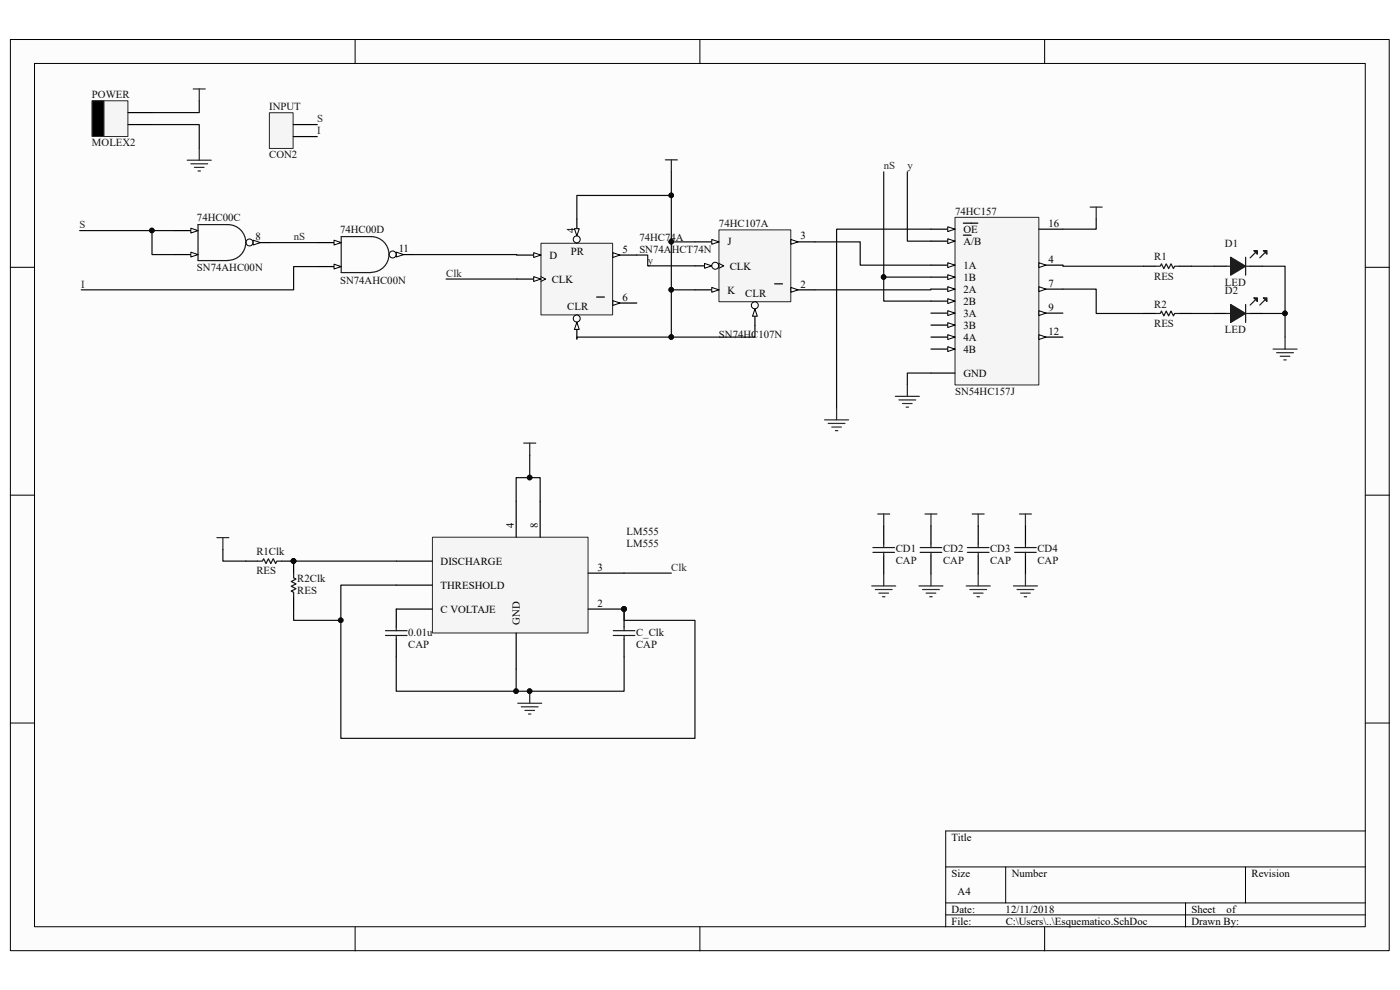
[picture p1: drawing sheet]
<svg xmlns="http://www.w3.org/2000/svg" width="297mm" height="210mm" viewBox="0 0 297 210" stroke-linecap="round" stroke-linejoin="round" font-family="sans-serif">
<path d="M2.2 8.4h292.5v193.3h-292.5z" fill="#fcfcfc"/>
<path d="M2.2 8.4h292.5v193.3h-292.5z" fill="none" stroke="#000" stroke-width=".21"/>
<path d="M7.4 13.5h282.2v183.1h-282.2z" fill="#fcfcfc"/>
<g fill="none" stroke="#000" stroke-width=".21">
<path d="M7.3 13.5h282.3v183.1h-282.3zM75.3 8.4v5.1M148.5 8.4v5.1M221.6 8.4v5.1M2.2 56.7h5.1M289.7 56.7h5.1M2.2 105h5.1M289.7 105h5.1M2.2 153.4h5.1M289.7 153.4h5.1M289.7 176.3h-89.1v20.3M75.3 196.6v5.1"/>
<path d="M148.5 196.6v5.1M200.6 183.9h89.1M200.6 191.5h89.1M200.6 194.1h89.1M213.4 183.9v7.6M221.6 196.6v5.1M251.5 191.5v5.1M264.2 183.9v7.6"/>
</g>
<path d="M52.2 51.5h5.1" fill="none" stroke="#000" stroke-width=".25"/>
<circle cx="52.9" cy="51.4" r=".74" fill="#fcfcfc" stroke="#000" stroke-width=".21"/>
<path d="M53.7 51l1.5 .5-1.5 .5z" fill="#fcfcfc"/>
<path d="M53.7 51l1.5 .5-1.5 .5z" fill="none" stroke="#000" stroke-width=".21"/>
<path d="M36.9 48.9h5.1" fill="none" stroke="#000" stroke-width=".25"/>
<path d="M40.5 48.4l1.5 .5-1.5 .5z" fill="#fcfcfc"/>
<path d="M40.5 48.4l1.5 .5-1.5 .5z" fill="none" stroke="#000" stroke-width=".21"/>
<path d="M36.9 54h5.1" fill="none" stroke="#000" stroke-width=".25"/>
<path d="M40.5 53.5l1.5 .5-1.5 .5z" fill="#fcfcfc"/>
<path d="M40.5 53.5l1.5 .5-1.5 .5z" fill="none" stroke="#000" stroke-width=".21"/>
<path d="M48.4 55.2a3.8 3.8 0 0 0 3.7-3.8 3.8 3.8 0 0 0-3.7-3.8h-6.4v7.7h6.4" fill="none" stroke="#1c1c1c" stroke-width=".25"/>
<path d="M82.6 54h5.1" fill="none" stroke="#000" stroke-width=".25"/>
<circle cx="83.3" cy="54" r=".74" fill="#fcfcfc" stroke="#000" stroke-width=".21"/>
<path d="M84.1 53.5l1.5 .5-1.5 .5z" fill="#fcfcfc"/>
<path d="M84.1 53.5l1.5 .5-1.5 .5z" fill="none" stroke="#000" stroke-width=".21"/>
<path d="M67.3 51.5h5.1" fill="none" stroke="#000" stroke-width=".25"/>
<path d="M70.9 51l1.5 .5-1.5 .5z" fill="#fcfcfc"/>
<path d="M70.9 51l1.5 .5-1.5 .5z" fill="none" stroke="#000" stroke-width=".21"/>
<path d="M67.3 56.6h5.1" fill="none" stroke="#000" stroke-width=".25"/>
<path d="M70.9 56l1.5 .6-1.5 .5z" fill="#fcfcfc"/>
<path d="M70.9 56l1.5 .6-1.5 .5z" fill="none" stroke="#000" stroke-width=".21"/>
<path d="M78.8 57.8a3.8 3.8 0 0 0 3.7-3.8 3.8 3.8 0 0 0-3.7-3.8h-6.4v7.6h6.4" fill="none" stroke="#1c1c1c" stroke-width=".25"/>
<path d="M152.6 48.8h15.2v15.2h-15.2z" fill="#f5f5f5"/>
<path d="M152.5 48.8h15.3v15.2h-15.3z" fill="none" stroke="#262626" stroke-width=".21"/>
<path d="M147.4 51.3h5.1" fill="none" stroke="#000" stroke-width=".25"/>
<path d="M151 50.8l1.5 .5-1.5 .5z" fill="#fcfcfc"/>
<path d="M151 50.8l1.5 .5-1.5 .5zM152.5 55.9l1 .5-1 .5" fill="none" stroke="#000" stroke-width=".21"/>
<path d="M147.4 56.4h5.1" fill="none" stroke="#000" stroke-width=".25"/>
<circle cx="151.7" cy="56.4" r=".74" fill="#fcfcfc" stroke="#000" stroke-width=".21"/>
<path d="M149.5 55.9l1.5 .5-1.5 .5z" fill="#fcfcfc"/>
<path d="M149.5 55.9l1.5 .5-1.5 .5z" fill="none" stroke="#000" stroke-width=".21"/>
<path d="M147.4 61.5h5.1" fill="none" stroke="#000" stroke-width=".25"/>
<path d="M151 61l1.5 .5-1.5 .5z" fill="#fcfcfc"/>
<path d="M151 61l1.5 .5-1.5 .5z" fill="none" stroke="#000" stroke-width=".21"/>
<path d="M160.2 64v5.1" fill="none" stroke="#000" stroke-width=".25"/>
<circle cx="160.1" cy="64.8" r=".74" fill="#fcfcfc" stroke="#000" stroke-width=".21"/>
<path d="M160.2 65.6l.5 1.5h-1.1z" fill="#fcfcfc"/>
<path d="M160.2 65.6l.5 1.5h-1.1z" fill="none" stroke="#000" stroke-width=".21"/>
<path d="M167.8 51.3h5.1" fill="none" stroke="#000" stroke-width=".25"/>
<path d="M167.8 50.8l1.5 .5-1.5 .5z" fill="#fcfcfc"/>
<path d="M167.8 50.8l1.5 .5-1.5 .5z" fill="none" stroke="#000" stroke-width=".21"/>
<path d="M167.8 61.5h5.1" fill="none" stroke="#000" stroke-width=".25"/>
<path d="M167.8 61l1.5 .5-1.5 .5z" fill="#fcfcfc"/>
<path d="M167.8 61l1.5 .5-1.5 .5z" fill="none" stroke="#000" stroke-width=".21"/>
<path d="M164.3 60.2h1.7" fill="none" stroke="#000" stroke-width=".25"/>
<path d="M114.8 51.6h15.2v15.2h-15.2z" fill="#f5f5f5"/>
<path d="M114.8 51.6h15.2v15.2h-15.2z" fill="none" stroke="#262626" stroke-width=".21"/>
<path d="M122.4 46.5v5.1" fill="none" stroke="#000" stroke-width=".25"/>
<circle cx="122.4" cy="50.8" r=".74" fill="#fcfcfc" stroke="#000" stroke-width=".21"/>
<path d="M121.9 48.5h1l-.5 1.5z" fill="#fcfcfc"/>
<path d="M114.7 58.7l1.1 .5-1.1 .5M121.9 48.5h1l-.5 1.5z" fill="none" stroke="#000" stroke-width=".21"/>
<path d="M109.7 59.2h5" fill="none" stroke="#000" stroke-width=".25"/>
<path d="M113.2 58.7l1.5 .5-1.5 .5z" fill="#fcfcfc"/>
<path d="M113.2 58.7l1.5 .5-1.5 .5z" fill="none" stroke="#000" stroke-width=".21"/>
<path d="M109.7 54.1h5" fill="none" stroke="#000" stroke-width=".25"/>
<path d="M113.2 53.6l1.5 .5-1.5 .5z" fill="#fcfcfc"/>
<path d="M113.2 53.6l1.5 .5-1.5 .5z" fill="none" stroke="#000" stroke-width=".21"/>
<path d="M122.4 66.8v5.1" fill="none" stroke="#000" stroke-width=".25"/>
<circle cx="122.4" cy="67.6" r=".74" fill="#fcfcfc" stroke="#000" stroke-width=".21"/>
<path d="M122.4 68.4l.5 1.5h-1z" fill="#fcfcfc"/>
<path d="M122.4 68.4l.5 1.5h-1z" fill="none" stroke="#000" stroke-width=".21"/>
<path d="M130 54.1h5.1" fill="none" stroke="#000" stroke-width=".25"/>
<path d="M130 53.6l1.5 .5-1.5 .5z" fill="#fcfcfc"/>
<path d="M130 53.6l1.5 .5-1.5 .5z" fill="none" stroke="#000" stroke-width=".21"/>
<path d="M130 64.3h5.1" fill="none" stroke="#000" stroke-width=".25"/>
<path d="M130 63.8l1.5 .5-1.5 .5z" fill="#fcfcfc"/>
<path d="M130 63.8l1.5 .5-1.5 .5z" fill="none" stroke="#000" stroke-width=".21"/>
<path d="M126.6 63h1.6" fill="none" stroke="#000" stroke-width=".25"/>
<path d="M202.6 46.1h17.8v35.6h-17.8z" fill="#f5f5f5"/>
<path d="M202.6 46.1h17.8v35.6h-17.8z" fill="none" stroke="#262626" stroke-width=".21"/>
<path d="M197.5 51.2h5.1" fill="none" stroke="#000" stroke-width=".25"/>
<path d="M201.1 50.6l1.5 .6-1.5 .5z" fill="#fcfcfc"/>
<path d="M201.1 50.6l1.5 .6-1.5 .5z" fill="none" stroke="#000" stroke-width=".21"/>
<path d="M197.5 56.2h5.1M204.4 49.9h1.6" fill="none" stroke="#000" stroke-width=".25"/>
<path d="M201.1 55.7l1.5 .5-1.5 .6z" fill="#fcfcfc"/>
<path d="M201.1 55.7l1.5 .5-1.5 .6z" fill="none" stroke="#000" stroke-width=".21"/>
<path d="M197.5 58.8h5.1" fill="none" stroke="#000" stroke-width=".25"/>
<path d="M201.1 58.3l1.5 .5-1.5 .5z" fill="#fcfcfc"/>
<path d="M201.1 58.3l1.5 .5-1.5 .5z" fill="none" stroke="#000" stroke-width=".21"/>
<path d="M220.4 56.2h5.1" fill="none" stroke="#000" stroke-width=".25"/>
<path d="M220.4 55.7l1.5 .5-1.5 .6z" fill="#fcfcfc"/>
<path d="M220.4 55.7l1.5 .5-1.5 .6z" fill="none" stroke="#000" stroke-width=".21"/>
<path d="M197.5 61.3h5.1" fill="none" stroke="#000" stroke-width=".25"/>
<path d="M201.1 60.8l1.5 .5-1.5 .5z" fill="#fcfcfc"/>
<path d="M201.1 60.8l1.5 .5-1.5 .5z" fill="none" stroke="#000" stroke-width=".21"/>
<path d="M197.5 63.9h5.1" fill="none" stroke="#000" stroke-width=".25"/>
<path d="M201.1 63.4l1.5 .5-1.5 .5z" fill="#fcfcfc"/>
<path d="M201.1 63.4l1.5 .5-1.5 .5z" fill="none" stroke="#000" stroke-width=".21"/>
<path d="M220.4 61.3h5.1" fill="none" stroke="#000" stroke-width=".25"/>
<path d="M220.4 60.8l1.5 .5-1.5 .5z" fill="#fcfcfc"/>
<path d="M220.4 60.8l1.5 .5-1.5 .5z" fill="none" stroke="#000" stroke-width=".21"/>
<path d="M197.5 79.1h5.1M220.4 66.4h5.1" fill="none" stroke="#000" stroke-width=".25"/>
<path d="M220.4 65.9l1.5 .5-1.5 .5z" fill="#fcfcfc"/>
<path d="M220.4 65.9l1.5 .5-1.5 .5z" fill="none" stroke="#000" stroke-width=".21"/>
<path d="M197.5 69h5.1" fill="none" stroke="#000" stroke-width=".25"/>
<path d="M201.1 68.5l1.5 .5-1.5 .5z" fill="#fcfcfc"/>
<path d="M201.1 68.5l1.5 .5-1.5 .5z" fill="none" stroke="#000" stroke-width=".21"/>
<path d="M197.5 66.4h5.1" fill="none" stroke="#000" stroke-width=".25"/>
<path d="M201.1 65.9l1.5 .5-1.5 .5z" fill="#fcfcfc"/>
<path d="M201.1 65.9l1.5 .5-1.5 .5z" fill="none" stroke="#000" stroke-width=".21"/>
<path d="M220.4 71.5h5.1" fill="none" stroke="#000" stroke-width=".25"/>
<path d="M220.4 71l1.5 .5-1.5 .5z" fill="#fcfcfc"/>
<path d="M220.4 71l1.5 .5-1.5 .5z" fill="none" stroke="#000" stroke-width=".21"/>
<path d="M197.5 74.1h5.1" fill="none" stroke="#000" stroke-width=".25"/>
<path d="M201.1 73.5l1.5 .6-1.5 .5z" fill="#fcfcfc"/>
<path d="M201.1 73.5l1.5 .6-1.5 .5z" fill="none" stroke="#000" stroke-width=".21"/>
<path d="M197.5 71.5h5.1" fill="none" stroke="#000" stroke-width=".25"/>
<path d="M201.1 71l1.5 .5-1.5 .5z" fill="#fcfcfc"/>
<path d="M201.1 71l1.5 .5-1.5 .5z" fill="none" stroke="#000" stroke-width=".21"/>
<path d="M197.5 48.6h5.1" fill="none" stroke="#000" stroke-width=".25"/>
<path d="M201.1 48.1l1.5 .5-1.5 .5z" fill="#fcfcfc"/>
<path d="M201.1 48.1l1.5 .5-1.5 .5z" fill="none" stroke="#000" stroke-width=".21"/>
<path d="M204.4 47.3h3M220.4 48.6h5.1M242.6 56.5h2.5M250.2 56.5h2.6M257.6 56.5h2.5M265.2 56.5h2.6M242.6 66.5h2.5M250.2 66.5h2.6" fill="none" stroke="#000" stroke-width=".25"/>
<path d="M245.1 56.5h1l.3-.5 .5 1 .5-1 .5 1 .5-1 .5 1 .3-.5h1M264.3 54.6v3.8M245.1 66.5h1l.3-.5 .5 1 .5-1 .5 1 .5-1 .5 1 .3-.5h1" fill="none" stroke="#1c1c1c" stroke-width=".25"/>
<path d="M270.1 74.1h5.1M270.8 74.8h3.6M271.6 75.6h2M272.4 76.3h.5M272.6 71.5v2.6" fill="none" stroke="#262626" stroke-width=".25"/>
<path d="M261.1 54.6l3.2 1.9-3.2 1.9z" fill="#1c1c1c"/>
<path d="M260.1 56.5h1M261.1 54.6l3.2 1.9-3.2 1.9zM264.3 56.5h.9M266.2 53.7l-1 1M268.3 53.7l-1 1" fill="none" stroke="#1c1c1c" stroke-width=".25"/>
<path d="M268 53.2h.8v.7z" fill="#1c1c1c"/>
<path d="M268 53.2h.8v.7z" fill="none" stroke="#1c1c1c" stroke-width=".25"/>
<path d="M266 53.2h.8v.7z" fill="#1c1c1c"/>
<path d="M266 53.2h.8v.7zM264.3 64.6v3.8" fill="none" stroke="#1c1c1c" stroke-width=".25"/>
<path d="M257.6 66.5h2.5M265.2 66.5h2.6" fill="none" stroke="#000" stroke-width=".25"/>
<path d="M261.1 64.6l3.2 1.9-3.2 1.9z" fill="#1c1c1c"/>
<path d="M260.1 66.5h1M261.1 64.6l3.2 1.9-3.2 1.9zM264.3 66.5h.9M266.2 63.7l-1 1M268.3 63.7l-1 1" fill="none" stroke="#1c1c1c" stroke-width=".25"/>
<path d="M268 63.2h.8v.8z" fill="#1c1c1c"/>
<path d="M268 63.2h.8v.8z" fill="none" stroke="#1c1c1c" stroke-width=".25"/>
<path d="M266 63.2h.8v.8z" fill="#1c1c1c"/>
<path d="M266 63.2h.8v.8z" fill="none" stroke="#1c1c1c" stroke-width=".25"/>
<path d="M19.6 21.4h7.5v7.6h-7.5z" fill="#f5f5f5"/>
<path d="M19.6 21.4h7.5v7.6h-7.5zM19.6 21.4h2.5v7.6h-2.5z" fill="none" stroke="#262626" stroke-width=".21"/>
<path d="M27.2 26.4h5M27.2 23.9h5" fill="none" stroke="#000" stroke-width=".25"/>
<path d="M19.6 21.4h2.5v7.6h-2.5z" fill="#000"/>
<path d="M57.2 24h5v7.5h-5z" fill="#f5f5f5"/>
<path d="M57.1 23.9h5.1v7.6h-5.1z" fill="none" stroke="#262626" stroke-width=".21"/>
<path d="M62.2 29h5.1M62.2 26.4h5.1" fill="none" stroke="#000" stroke-width=".25"/>
<path d="M91.8 114h33v20.3h-33z" fill="#f5f5f5"/>
<path d="M91.7 114h33.1v20.3h-33.1z" fill="none" stroke="#262626" stroke-width=".21"/>
<g fill="none" stroke="#000" stroke-width=".25">
<path d="M52.1 119h2.6M59.7 119h2.6v2.6M84.1 119h7.6M109.5 106.3v7.6M114.6 106.3v7.6M187.5 111.6v3.8M187.5 117.9v3.9M197.5 111.6v3.8M197.5 117.9v3.9M207.5 111.6v3.8M207.5 117.9v3.9M217.6 111.6v3.8"/>
<path d="M217.6 117.9v3.9M62.3 126.7v2.5M84.1 124.1h7.6M84.1 135.6v3.8M91.7 129.2h-7.6v3.8M109.5 134.3v7.6M124.8 129.2h7.6v3.8M124.8 121.6h7.6M132.4 135.6v3.8"/>
</g>
<g fill="#0e0e0e" stroke="#0e0e0e" stroke-width=".21">
<circle cx="132.4" cy="129.2" r=".48"/>
<circle cx="62.3" cy="119" r=".48"/>
<circle cx="112.4" cy="146.6" r=".48"/>
<circle cx="272.6" cy="66.5" r=".48"/>
<circle cx="72.3" cy="131.6" r=".48"/>
<circle cx="112.4" cy="101.3" r=".48"/>
<circle cx="109.5" cy="146.6" r=".48"/>
<circle cx="32.2" cy="48.9" r=".48"/>
<circle cx="142.4" cy="71.5" r=".48"/>
<circle cx="142.4" cy="61.5" r=".48"/>
<circle cx="142.4" cy="51.3" r=".48"/>
<circle cx="187.5" cy="58.8" r=".48"/>
<circle cx="142.4" cy="41.4" r=".48"/>
</g>
<g fill="none" stroke="#1c1c1c" stroke-width=".25">
<path d="M54.7 119h1l.2-.5 .5 1 .5-1 .6 1 .5-1 .5 1 .2-.5h1M185.2 117.2h4.6M185.2 116.2h4.6M187.5 115.4v.8M187.5 117.2v.7M195.2 117.2h4.6M195.2 116.2h4.6M197.5 115.4v.8M197.5 117.2v.7M205.2 117.2h4.6M205.2 116.2h4.6M207.5 115.4v.8"/>
<path d="M207.5 117.2v.7M215.3 117.2h4.5M215.3 116.2h4.5M217.6 115.4v.8M217.6 117.2v.7M62.3 121.6v1l.5 .3-1 .5 1 .5-1 .5 1 .5-1 .5 .5 .3v1M81.8 134.8h4.6M81.8 133.8h4.6M84.1 133v.8M84.1 134.8v.8M130.1 134.8h4.6M130.1 133.8h4.6"/>
<path d="M132.4 133v.8M132.4 134.8v.8"/>
</g>
<g fill="none" stroke="#262626" stroke-width=".25">
<path d="M41 18.9h2.5M42.3 18.9v2.5M39.7 34h5.1M40.5 34.7h3.6M41.3 35.5h2M42 36.3h.5M42.3 31.4v2.6M141.2 33.9h2.5M142.4 33.9v2.6M231.3 43.9h2.5M232.6 43.9v2.6M111.1 94h2.6"/>
<path d="M112.4 94v2.5M174.9 89.1h5.1M175.7 89.8h3.6M176.5 90.6h2M177.2 91.4h.5M177.5 86.5v2.6M189.9 84.1h5.1M190.7 84.8h3.6M191.5 85.6h2M192.2 86.4h.5M192.5 81.5v2.6M46 114h2.6"/>
<path d="M47.3 114v2.6M186.2 109h2.6M187.5 109v2.6M196.2 109h2.6M197.5 109v2.6M206.3 109h2.5M207.5 109v2.6M216.3 109h2.5M217.6 109v2.6M184.9 124.3h5.1M185.7 125.1h3.6M186.5 125.8h2"/>
<path d="M187.2 126.6h.5M187.5 121.8v2.5M195 124.3h5M195.7 125.1h3.6M196.5 125.8h2M197.2 126.6h.6M197.5 121.8v2.5M205 124.3h5.1M205.7 125.1h3.6M206.5 125.8h2M207.3 126.6h.5M207.5 121.8v2.5"/>
<path d="M215 124.3h5.1M215.8 125.1h3.5M216.5 125.8h2.1M217.3 126.6h.5M217.6 121.8v2.5M109.8 149.2h5.1M110.6 149.9h3.6M111.4 150.7h2M112.1 151.5h.5M112.4 146.6v2.6"/>
</g>
<g fill="none" stroke="#0e0e0e" stroke-width=".25">
<path d="M32.2 26.4h10.1v5M42.3 21.4v2.5h-10.1M142.4 36.5v5M187.5 36.5v22.3h10M192.5 36.5v14.7h5M16.9 48.9h20M32.2 48.9v5.1h4.7M57.3 51.5h10M67.3 56.6h-5v4.9h-45.1M87.7 54l22 .1M94.6 59.2h15.1M122.4 46.5v-5h20v9.8"/>
<path d="M135.1 54.1h2.3v2.3h10M147.4 51.3h-5v10.2h5M172.9 51.3h9.6v4.9h15M187.5 58.8v5.1h10M197.5 48.6h-20v37.9M225.5 56.2v.3h17.1M232.6 46.5v2.1h-7.1M252.8 56.5h4.8M267.8 56.5h4.8v10M142.4 61.5v10h17.8v-2.4M142.4 71.5h-20v.4M197.5 61.3v.2h-24.6"/>
<path d="M197.5 79.1h-5v2.4M225.5 61.3h7.1v5.2h10M252.8 66.5h4.8M267.8 66.5h4.8v5M112.4 96.5v4.8M47.3 116.6v2.4h4.8M62.3 119h21.8M109.5 106.3v-5h5.1v5M84.1 124.1h-11.8v7.5h-10v-2.4M84.1 139.4v7.2h48.3v-7.2M132.4 129.2v2.4h15v25h-75.1v-25M132.4 121.6h10"/>
<path d="M109.5 141.9v4.7"/>
</g>
<g font-size="2.3" fill="#0e0e0e">
<text x="19.5" y="20.9">POWER</text>
<text x="57.1" y="23.4">INPUT</text>
<text x="19.5" y="31">MOLEX2</text>
<text x="57.1" y="33.6">CON2</text>
<text x="41.8" y="46.9">74HC00C</text>
<text x="202.6" y="45.6">74HC157</text>
<text x="72.1" y="49.4">74HC00D</text>
<text x="135.6" y="51.1">74HC74A</text>
<text x="135.6" y="53.6">SN74AHCT74N</text>
<text x="152.5" y="48.3">74HC107A</text>
<text x="259.9" y="52.4">D1</text>
<text x="41.8" y="57.6">SN74AHC00N</text>
<text x="244.9" y="55.2">R1</text>
<text x="244.9" y="59.3">RES</text>
<text x="72.1" y="60.2">SN74AHC00N</text>
<text x="244.9" y="65.2">R2</text>
<text x="259.9" y="60.7">LED</text>
<text x="259.9" y="62.4">D2</text>
<text x="152.5" y="71.7">SN74HC107N</text>
<text x="244.9" y="69.3">RES</text>
<text x="259.9" y="70.7">LED</text>
<text x="202.6" y="83.7">SN54HC157J</text>
<text x="132.9" y="113.5">LM555</text>
<text x="54.4" y="117.8">R1Clk</text>
<text x="132.9" y="116">LM555</text>
<text x="190" y="117.2">CD1</text>
<text x="190" y="119.7">CAP</text>
<text x="200.1" y="117.2">CD2</text>
<text x="200.1" y="119.7">CAP</text>
<text x="210.1" y="117.2">CD3</text>
<text x="210.1" y="119.7">CAP</text>
<text x="220.1" y="117.2">CD4</text>
<text x="220.1" y="119.7">CAP</text>
<text x="54.4" y="121.8">RES</text>
<text x="63.1" y="123.4">R2Clk</text>
<text x="63.1" y="125.9">RES</text>
<text x="86.6" y="134.8">0.01u</text>
<text x="86.6" y="137.4">CAP</text>
<text x="135" y="134.8">C_Clk</text>
<text x="135" y="137.4">CAP</text>
</g>
<g font-size="2.3" fill="#262626">
<text x="67.3" y="26">S</text>
<text x="67.3" y="28.5">I</text>
<text x="187.5" y="35.9">nS</text>
<text x="192.5" y="35.9">y</text>
<text x="16.9" y="48.4">S</text>
<text x="62.3" y="51">nS</text>
<text x="94.7" y="58.7">Clk</text>
<text x="137.4" y="55.9">y</text>
<text x="17.2" y="61">I</text>
<text x="142.4" y="121.1">Clk</text>
</g>
<g font-size="2.3">
<text x="54.2" y="51">8</text>
<text x="84.6" y="53.5">11</text>
<text x="121.9" y="49.5" transform="rotate(-90 121.9 49.5)">4</text>
<text x="132" y="53.6">5</text>
<text x="154.3" y="52.1">J</text>
<text x="169.8" y="50.8">3</text>
<text x="204.4" y="51.9">A/B</text>
<text x="204.4" y="49.4">OE</text>
<text x="222.4" y="48.1">16</text>
<text x="116.5" y="54.9">D</text>
<text x="117.1" y="59.9">CLK</text>
<text x="121.1" y="54.1">PR</text>
<text x="154.8" y="57.2">CLK</text>
<text x="204.4" y="57">1A</text>
<text x="204.4" y="59.6">1B</text>
<text x="222.4" y="55.8">4</text>
<text x="120.4" y="65.8">CLR</text>
<text x="132" y="63.8">6</text>
<text x="154.3" y="62.3">K</text>
<text x="158.1" y="63">CLR</text>
<text x="169.8" y="61">2</text>
<text x="204.4" y="62.1">2A</text>
<text x="204.4" y="64.6">2B</text>
<text x="222.4" y="60.8">7</text>
<text x="222.4" y="65.9">9</text>
<text x="204.4" y="69.7">3B</text>
<text x="204.4" y="67.2">3A</text>
<text x="222.4" y="71">12</text>
<text x="204.4" y="74.8">4B</text>
<text x="204.4" y="72.3">4A</text>
<text x="204.4" y="79.9">GND</text>
<text x="109" y="111.9" transform="rotate(-90 109 111.9)">4</text>
<text x="114.1" y="111.9" transform="rotate(-90 114.1 111.9)">8</text>
<text x="93.5" y="119.8">DISCHARGE</text>
<text x="93.5" y="124.9">THRESHOLD</text>
<text x="126.8" y="121.1">3</text>
<text x="93.5" y="130">C VOLTAJE</text>
<text x="126.8" y="128.7">2</text>
<text x="110.3" y="132.5" transform="rotate(-90 110.3 132.5)">GND</text>
<text x="201.9" y="178.3">Title</text>
<text x="201.9" y="186">Size</text>
<text x="214.6" y="186">Number</text>
<text x="265.5" y="186">Revision</text>
<text x="203.2" y="189.8">A4</text>
<text x="201.9" y="193.6">Date:</text>
<text x="201.9" y="196.1">File:</text>
<text x="213.3" y="193.6">12/11/2018</text>
<text x="213.4" y="196.1">C:\Users\..\Esquematico.SchDoc</text>
<text x="252.8" y="193.6">Sheet</text>
<text x="252.8" y="196.1">Drawn By:</text>
<text x="260.2" y="193.6">of</text>
</g>
</svg>
